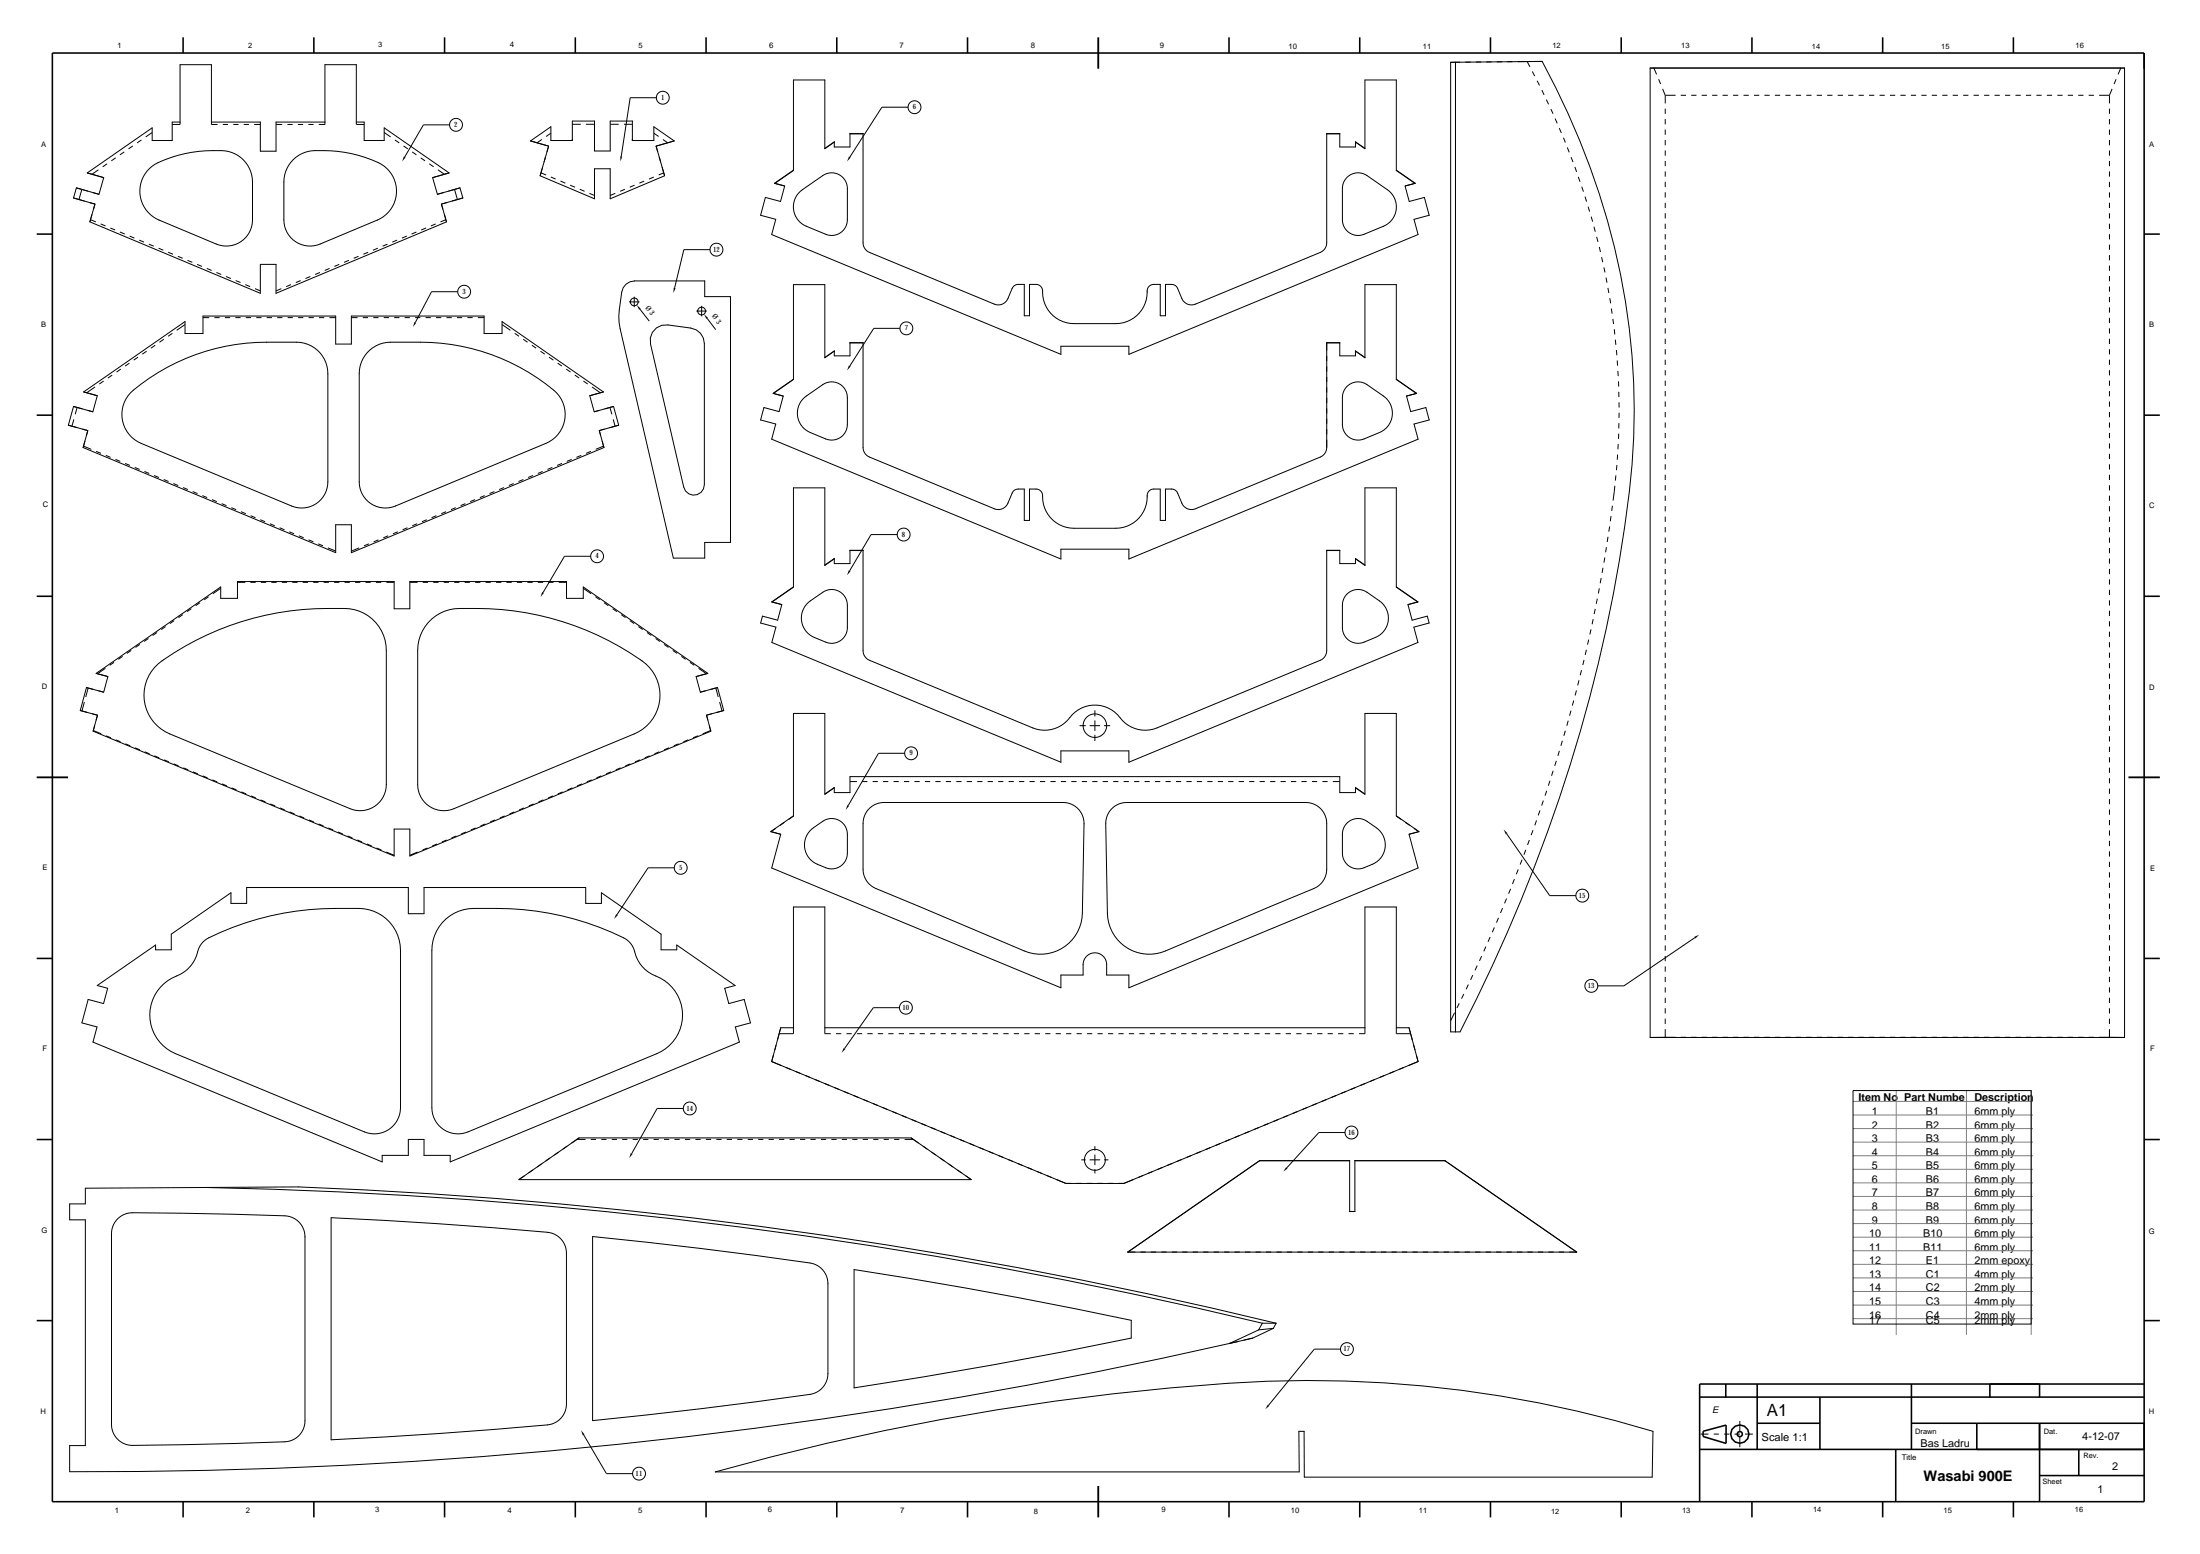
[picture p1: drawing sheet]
<svg xmlns="http://www.w3.org/2000/svg" width="841mm" height="594mm" viewBox="0 0 841 594" stroke-linecap="round" stroke-linejoin="round" font-family="sans-serif">
<g fill="none" stroke="#000" stroke-width=".6">
<path d="M70 14.3v6M120 14.3v6M170 14.3v6M219.9 14.3v6M269.9 14.3v6M319.9 14.3v6M369.9 14.3v6M469.8 14.3v6M519.8 14.3v6M569.8 14.3v6M619.7 14.3v6M669.7 14.3v6"/>
<path d="M719.7 14.3v6M769.7 14.3v6M20 20.3h799.6v553.7h-799.6zM14 89.5h6M819.6 89.5h6M14 158.7h6M819.6 158.7h6M14 227.9h6M819.6 227.9h6M14 366.4h6M819.6 366.4h6M14 435.6h6"/>
<path d="M819.6 435.6h6M14 504.8h6M819.6 504.8h6M649.7 534h169.9M659.7 529v5M671.7 529v25M695.7 534v20M730.7 529v25M760.7 529v5M779.7 529v5M819.6 529h-169.9v45M649.7 554h169.9"/>
<path d="M651.1 547.1l8.7-2.4v7l-8.8-2.6zM671.7 544h24M724.7 554v20M730.7 544h88.9M755.7 544v10M779.7 544v30M794.7 554v10M70 574v6M120 574v6M170 574v6M219.9 574v6M269.9 574v6"/>
<path d="M319.9 574v6M369.9 574v6M469.8 574v6M519.8 574v6M569.8 574v6M619.7 574v6M669.7 574v6M719.7 574v6M769.7 574v6M779.7 564h39.9"/>
<circle cx="665.1" cy="548.2" r="3.5"/>
<circle cx="665.1" cy="548.2" r="1"/>
</g>
<g fill="none" stroke="#000" stroke-width=".38">
<path d="M554.5 23.8l35-.3a280.1 280.1 0 0 1 35.2 133.3 373 373 0 0 1-8 70.4 621.6 621.6 0 0 1-58.6 167.2h-3.6zM556.4 23.8v370.6M585.8 27.3l.9 1.8M587.6 30.9l.9 1.7M589.4 34.4l.9 1.8M589.5 23.5h-5.7l1 2M591.1 38.1l.9 1.8M630.8 26h1.4l1.1 2.4M630.8 26h181.4M630.8 26v370.6M634 30.3l.8 1.8M635.6 34l1 2.4"/>
<path d="M636.6 36.4v3.1M636.6 36.4h3.9M642.5 36.4h2M646.5 36.4h2M650.5 36.4h2M654.5 36.4h2M658.5 36.4h2M662.5 36.4h2M666.5 36.4h2M670.5 36.4h2M674.5 36.4h2M678.5 36.4h2"/>
<path d="M682.5 36.4h2M686.5 36.4h2M690.5 36.4h2M694.5 36.4h2M698.5 36.4h2M702.5 36.4h2M706.5 36.4h2M710.5 36.4h2M714.5 36.4h2M718.5 36.4h2M722.5 36.4h2M726.5 36.4h2"/>
<path d="M730.5 36.4h2M734.5 36.4h2M738.5 36.4h2M742.5 36.4h2M746.5 36.4h2M750.5 36.4h2M754.5 36.4h2M758.5 36.4h2M762.5 36.4h2M766.5 36.4h2M770.5 36.4h2M774.5 36.4h2"/>
<path d="M778.5 36.4h2M782.5 36.4h2M786.5 36.4h2M790.5 36.4h2M794.5 36.4h2M798.5 36.4h2M802.5 36.4h3.9M806.4 36.4v3.1M807.4 34l-1 2.4M808.9 30.3l-.7 1.8M812.2 26h-1.5l-1 2.4M812.2 26v370.6"/>
<path d="M47.5 58.1l-1.7 1.1M50.8 55.8l-1.7 1.1M54.1 53.5l-1.7 1.1M58.2 50.6l-2.5 1.8M68.8 46.7v.9h-3M68.8 46.7h-3v7h-7.6v-4.8l-24.8 17.2M68.8 46.7v-22h12v22M80.8 46.7v.9h2.4M80.8 46.7h18.7v11.1h6v-11.1h18.7M85.2 47.6h2M89.2 47.6h2M93.2 47.6h2"/>
<path d="M97.2 47.6h2.3M105.5 47.6h2.4M109.9 47.6h2M113.9 47.6h2M117.9 47.6h2M124.2 46.7v.9h-2.3M124.2 46.7v-22h12v22M136.2 46.7v.9h3M136.2 46.7h3v7h7.7v-4.8l24.8 17.2M146.9 50.6l2.4 1.8M151 53.5l1.6 1.1M154.3 55.8l1.6 1.1"/>
<path d="M157.5 58.1l1.7 1.1M202.8 53.9l6.9 2-3.2 11.3M207.1 53.3l-1.8 1.3-2.5-.7M210.6 50.9l-1.8 1.3M218.8 53.2v.5M218.8 53.7h-8.2v-5.2l-7.8 5.4M218.8 47.5h3.2M218.8 53.7v-7.4h8.5v11.4h6v-11.4h8.4v7.4M224 47.5h3.3M233.3 47.5h3.2M238.5 47.5h3.2M241.7 53.2v.5z"/>
<path d="M241.7 53.7h8.2v-5.2l7.8 5.4M249.9 50.9l1.9 1.3M253.4 53.3l1.8 1.3 2.5-.7M257.7 53.9l-6.9 2 3.3 11.3M315.3 56.7l3.6-2.5v2h6v-5.1h5v41.7a4 4 0 0 0 2.5 3.7l47.7 19.7a4 4 0 0 0 5.2-2.1l1.6-3.9 .7-.9 1.3-.6h2.7v12h2v-12h2.8l1.3 .6a2.68 2.68 0 0 1 .9 2.4 12 12 0 0 0 11.9 12h16a12.2 12.2 0 0 0 12.1-13.1l.6-1 .9-.7 3.4-.2v12h2v-12h2.7l1.3 .6 .7 .9 1.6 3.9a4 4 0 0 0 5.2 2.1l47.7-19.7a4 4 0 0 0 2.5-3.7v-41.7h5v5.1h6v-2l3.6 2.6v-26.2h12v34.6l7.1 4.9M318.9 54.3l-3.6 2.5v-26.2h-12v34.6l-7.2 4.9M324.9 51.2h5M507.2 51.2h5M592.8 41.7l.9 1.8M594.5 45.3l.8 1.8M596.1 49l.8 1.8M597.7 52.6l.7 1.9"/>
<path d="M599.1 56.4l.8 1.8M636.6 41.5v2M636.6 45.5v2M636.6 49.5v2M636.6 53.5v2M636.6 57.5v2M806.4 41.5v2M806.4 45.5v2M806.4 49.5v2M806.4 53.5v2M806.4 57.5v2M28.1 75.7l8.2 2.3-1.9 6.8"/>
<path d="M29.2 71.8l2.1 .6-1.1 3.9-2.1-.6M29.2 71.8l-1.1 3.9M33.4 66.1l6.3 1.8-1.9 6.4-8.6-2.5M37.6 64.9l-2.4 1.7-1.8-.5M40.9 62.6l-1.6 1.2M44.2 60.3l-1.6 1.2M57.2 64.4a24.5 24.5 0 0 1 10.8-5 51.2 51.2 0 0 1 19.2-1.5 12 12 0 0 1 9.3 11.7v14.5a10 10 0 0 1-13.8 9.2l-21.9-9.2a12 12 0 0 1-3.6-19.7zM112 61.1a13.5 13.5 0 0 1 11.7-3.5 46.1 46.1 0 0 1 23.2 5.9 12 12 0 0 1-2.7 20.6l-21.8 9.2a10 10 0 0 1-13.9-9.2v-14.5a12 12 0 0 1 3.5-8.5zM160.8 60.3l1.7 1.2M164.1 62.6l1.7 1.2M167.4 64.9l2.5 1.7 1.8-.5M171.7 66.1l-6.3 1.8 1.8 6.4 8.6-2.5"/>
<path d="M175.8 71.8l-2 .6 1.1 3.9 2-.6M175.8 71.8l1.1 3.9M176.9 75.7l-8.2 2.3 2 6.8M206.5 67.2l20.8 8.8v-11.5h6v11.5l20.8-8.8M206.8 66.1l-.3 1.1M206.8 66.1l1.9 .8M207.4 63.8l-.6 2.3M210.6 67.7l1.8 .7M214.3 69.2l1.8 .8M218 70.8l1.8 .8M221.6 72.3l1.9 .8M225.3 73.9l2 .8"/>
<path d="M235.2 73.9l-1.9 .8M238.9 72.3l-1.8 .8M242.6 70.8l-1.9 .8M246.3 69.2l-1.9 .8M249.9 67.7l-1.8 .7M251.8 66.9l1.9-.8 .4 1.1M303.3 65.1l-7.2 5M305.3 73.8l9.2-6.7a6 6 0 0 1 9.4 4.9v12a6 6 0 0 1-8.3 5.5l-7.4-3a8 8 0 0 1-2.9-12.7zM514.7 68.1a6 6 0 0 1 7.9-1l7.8 5.4a8 8 0 0 1-1.5 14l-7.4 3a6 6 0 0 1-8.3-5.5v-12.7l.7-2zM533.8 65.1l7.2 5-3.9 1 1.6 5.9 5.8-1.5 1.8 6.8-5.8 1.5 1.6 5.9-110.6 45.7v-3.1h-25.9v3.1l-110.6-45.7 1.6-5.9-5.8-1.5 1.8-6.8 5.8 1.5 1.6-5.9-3.9-1M600.6 60.1l.7 1.9M602 63.8l.7 1.9"/>
<path d="M603.3 67.6l.7 1.9M604.7 71.4l.6 1.9M605.9 75.2l.6 1.9M607.1 79l.6 1.9M636.6 61.5v2M636.6 65.5v2M636.6 69.5v2M636.6 73.5v2M636.6 77.5v2M806.4 61.5v2M806.4 65.5v2M806.4 69.5v2"/>
<path d="M806.4 73.5v2M806.4 77.5v2M34.4 84.8l.2-.8 2 .8M34.4 84.8l65.1 27.3v-11h6v11l65.2-27.3M38.5 85.6l1.8 .8M42.2 87.1l1.8 .8M45.9 88.7l1.8 .8M49.5 90.2l1.9 .8M53.2 91.8l1.9 .8M56.9 93.3l1.9 .8M60.6 94.9l1.8 .7M64.3 96.4l1.8 .8"/>
<path d="M68 98l1.8 .7M71.7 99.5l1.8 .8M133.4 99.5l-1.9 .8M137.1 98l-1.9 .7M140.7 96.4l-1.8 .8M144.4 94.9l-1.8 .7M148.1 93.3l-1.8 .8M151.8 91.8l-1.8 .8M155.5 90.2l-1.8 .8M159.2 88.7l-1.9 .8M162.9 87.1l-1.9 .8M166.6 85.6l-1.9 .8"/>
<path d="M170.7 84.8l-.3-.8-2 .8M608.3 82.8l.5 1.9M609.3 86.7l.5 1.9M610.4 90.5l.5 2M611.4 94.4l.4 1.9M612.3 98.3l.4 1.9M636.6 81.5v2M636.6 85.5v2M636.6 89.5v2M636.6 93.5v2M636.6 97.5v2M806.4 81.5v2"/>
<path d="M806.4 85.5v2M806.4 89.5v2M806.4 93.5v2M806.4 97.5v2M75.4 101.1l1.8 .7M79 102.6l1.9 .8M82.7 104.2l1.9 .7M86.4 105.7l1.9 .8M90.1 107.2l1.8 .8M93.8 108.8l1.8 .8M97.5 110.3l2 .9M107.6 110.3l-2.1 .9"/>
<path d="M111.2 108.8l-1.8 .8M114.9 107.2l-1.8 .8M118.6 105.7l-1.8 .8M122.3 104.2l-1.8 .7M126 102.6l-1.8 .8M129.7 101.1l-1.9 .7M239.3 108.6l1.6-.9 1.7-.3h26.8v6h9.9v93.9h-9.9v6h-12l-20.3-87.6a30.9 30.9 0 0 1 1.1-15.7zM240.5 115.4h4M242.5 113.4v4M244.6 118.2l3.6 4.6M266.2 118.9h4M268.2 116.9v4"/>
<path d="M613.1 102.2l.5 1.9M613.9 106.1l.4 2M614.7 110l.3 2M615.4 114l.3 1.9M616 117.9l.3 2M636.6 101.5v2M636.6 105.5v2M636.6 109.5v2M636.6 113.5v2M636.6 117.5v2M806.4 101.5v2M806.4 105.5v2"/>
<path d="M806.4 109.5v2M806.4 113.5v2M806.4 117.5v2M49.5 138.8l-1.7 1.1M52.8 136.5l-1.7 1.2M56 134.2l-1.6 1.2M59.3 132l-1.6 1.1M62.6 129.7l-1.6 1.1M65.9 127.4l-1.6 1.1M70.7 124l-3.2 2.3M77.6 121.4h2.4M82 121.4h2"/>
<path d="M86 121.4h2M90 121.4h2M94 121.4h2M98 121.4h2M102 121.4h2M106 121.4h2M110 121.4h2M114 121.4h2M118 121.4h2M122 121.4h2M126 121.4h2.3M134.3 121.4h2.4"/>
<path d="M138.7 121.4h2M140.3 134.8a12 12 0 0 1 9-4 116.1 116.1 0 0 1 27.1 1.6 78.9 78.9 0 0 1 36.4 17.8 12 12 0 0 1-4.1 19.3l-57.5 23.9a10 10 0 0 1-13.9-9.2v-41.4a12 12 0 0 1 3-8zM142.7 121.4h2M146.7 121.4h2M150.7 121.4h2M154.7 121.4h2M158.7 121.4h2M162.7 121.4h2M166.7 121.4h2M170.7 121.4h2M174.7 121.4h2M178.7 121.4h2"/>
<path d="M182.7 121.4h2.4M191.9 124l3.2 2.3M196.8 127.4l1.6 1.1M200 129.7l1.7 1.1M203.3 132l1.7 1.1M206.6 134.2l1.6 1.2M209.9 136.5l1.6 1.2M213.2 138.8l1.6 1.1M250.9 125.3l2.1-1 2.3-.1 8.8 1.2a6 6 0 0 1 5.2 5.9v54a4 4 0 0 1-3.6 3.9 4 4 0 0 1-4.3-3l-12.7-54.7-.1-2.3 .8-2.2zM270.3 121.7l3.3 4.3M315.3 136.6l3.6-2.5v1.9h6v-5h5v40a4 4 0 0 0 2.5 3.7l47.7 19.8a4 4 0 0 0 5.2-2.2l1.6-3.8 .7-1 1.3-.5 2.7-.1v12h2v-12l2.8 .1 1.3 .6a2.69 2.69 0 0 1 .9 2.3 12 12 0 0 0 11.9 12h16a12.2 12.2 0 0 0 12.1-13.1l.6-1 .9-.7 3.4-.2v12h2v-12l2.7 .1 1.3 .5 .7 1 1.6 3.8a4 4 0 0 0 5.2 2.2l47.7-19.8a4 4 0 0 0 2.5-3.7v-40h5v5h6v-1.9l3.6 2.5M318.9 134.2l-3.6 2.5v-27.9h-12v36.3l-7.7 5.3"/>
<path d="M324.9 131.1h5M507.2 131.1h5M518.2 134.2l3.6 2.5v-27.9h12v36.3l7.8 5.3M616.5 121.9l.3 2M617.1 125.8l.2 2M617.5 129.8l.2 2M617.9 133.8l.2 2M618.2 137.8l.1 2M636.6 121.5v2M636.6 125.5v2M636.6 129.5v2M636.6 133.5v2"/>
<path d="M636.6 137.5v2M806.4 121.5v2M806.4 125.5v2M806.4 129.5v2M806.4 133.5v2M806.4 137.5v2M28.1 155.4l1.4 .3-.7 2.7M28.1 155.4l-2 7.1M32 149.8l5.2 1.5-1.7 6.1-7.4-2M32 149.8l38.7-26.9v4.6h6.9v-6.7h50.7v10.7h6v-10.7h50.8v6.7h6.8v-4.6l38.8 26.9M36.3 147.9l-3.2 2.2-1.1-.3M39.6 145.6l-1.6 1.2"/>
<path d="M42.9 143.4l-1.6 1.1M46.2 141.1l-1.7 1.1M49.9 150.2a79.3 79.3 0 0 1 52-19.4h11.4a12 12 0 0 1 12 12v41.4a10 10 0 0 1-13.8 9.2l-57.5-23.9a12 12 0 0 1-4.1-19.3zM216.5 141.1l1.6 1.1M219.7 143.4l1.7 1.1M223 145.6l1.7 1.2M226.3 147.9l3.2 2.2 1.2-.3M230.7 149.8l-5.2 1.5 1.7 6.1 7.3-2M234.5 155.4l-1.3 .3 .7 2.7M234.5 155.4l2 7.1M303.3 145l-7.8 5.4 3.9 1-1.6 5.9-5.8-1.5-1.2 4.7 5.7 1.6-1.5 5.8 110.6 45.8v-3.8h25.9v3.8l110.6-45.8-1.6-5.8 5.8-1.6-1.2-4.7-5.8 1.5-1.6-5.9 3.9-1M306.8 152.6l7.7-5.6a6 6 0 0 1 9.4 5v10.2a6 6 0 0 1-8.3 5.6l-5.9-2.5a8 8 0 0 1-2.9-12.7z"/>
<path d="M514.7 148a6 6 0 0 1 7.9-1l6.2 4.4a8 8 0 0 1-1.5 13.9l-5.8 2.5a6 6 0 0 1-8.3-5.6v-11l.7-2zM533.8 145l7.8 5.4M618.5 141.8l.1 2M618.7 145.8l.1 2M618.8 149.8l.1 2M618.9 153.8v2M618.9 157.8v2M636.6 141.5v2M636.6 145.5v2M636.6 149.5v2M636.6 153.5v2M636.6 157.5v2"/>
<path d="M806.4 141.5v2M806.4 145.5v2M806.4 149.5v2M806.4 153.5v2M806.4 157.5v2M26.1 162.5l7.5 2.1-1.8 6.5M28.2 160.3l-.7 2.6-1.4-.4M31.8 171.1l.1-.6 3 1.3M31.8 171.1l96.5 40.2v-10.7h6v10.7l96.6-40.2M36.8 172.5l1.8 .8M40.4 174.1l1.9 .7M44.1 175.6l1.9 .8"/>
<path d="M47.8 177.1l1.9 .8M51.5 178.7l1.9 .7M211.1 178.7l-1.8 .7M214.8 177.1l-1.8 .8M218.5 175.6l-1.8 .8M222.2 174.1l-1.8 .7M225.9 172.5l-1.9 .8M230.9 171.1l-.2-.6-3 1.3M234.4 160.3l.7 2.6 1.4-.4M236.5 162.5l-7.4 2.1 1.8 6.5M618.1 177.7l-.2 2M618.4 173.7l-.2 2"/>
<path d="M618.6 169.8l-.1 1.9M618.8 165.8l-.1 2M618.9 161.8l-.1 2M636.6 161.5v2M636.6 165.5v2M636.6 169.5v2M636.6 173.5v2M636.6 177.5v2M806.4 161.5v2M806.4 165.5v2M806.4 169.5v2M806.4 173.5v2"/>
<path d="M806.4 177.5v2M55.2 180.2l1.9 .8M58.9 181.8l1.8 .7M62.6 183.3l1.8 .8M66.3 184.8l1.8 .8M70 186.4l1.8 .7M73.7 187.9l1.8 .8M77.4 189.4l1.8 .8M81 191l1.9 .7M84.7 192.5l1.9 .8M88.4 194l1.9 .8M92.1 195.6l1.9 .8"/>
<path d="M95.8 197.1l1.9 .8M99.5 198.7l1.8 .7M163.1 198.7l-1.8 .7M166.8 197.1l-1.8 .8M170.5 195.6l-1.8 .8M174.2 194l-1.8 .8M177.9 192.5l-1.8 .8M181.6 191l-1.8 .7M185.3 189.4l-1.9 .8M189 187.9l-1.9 .8M192.7 186.4l-1.9 .7M196.4 184.8l-1.9 .8"/>
<path d="M200.1 183.3l-1.9 .8M203.7 181.8l-1.8 .7M207.4 180.2l-1.8 .8M615.9 197.3l-.3 2M616.4 193.3l-.3 2M617.3 185.7l-.7 5.6M617.7 181.7l-.2 2M636.6 181.5v2M636.6 185.5v2M636.6 189.5v2M636.6 193.5v2M636.6 197.5v2"/>
<path d="M806.4 181.5v2M806.4 185.5v2M806.4 189.5v2M806.4 193.5v2M806.4 197.5v2M103.2 200.2l1.8 .8M106.9 201.7l1.8 .8M110.6 203.3l1.8 .7M114.3 204.8l1.8 .8M118 206.3l1.8 .8M121.7 207.9l1.8 .7M125.3 209.4l3 1.3"/>
<path d="M137.3 209.4l-3 1.3M141 207.9l-1.8 .7M144.7 206.3l-1.9 .8M148.4 204.8l-1.9 .8M152.1 203.3l-1.9 .7M155.8 201.7l-1.9 .8M159.5 200.2l-1.9 .8M315.3 216l3.6-2.5v1.9h6v-5.1h5v38.4a4 4 0 0 0 2.5 3.7l62.3 25.8a12.4 12.4 0 0 0 15.2-5 12.2 12.2 0 0 1 19.2 2.2 12 12 0 0 0 13.2 2.8l62.4-25.8a4 4 0 0 0 2.5-3.7v-38.4h5v5.1h6v-1.9l3.6 2.5M318.9 213.6l-3.6 2.5v-29.6h-12v37.9M324.9 210.4h5M507.2 210.4h5M518.2 213.6l3.6 2.5v-29.6h12v37.9l8.1 5.7"/>
<path d="M612.8 217l-.4 2M613.5 213.1l-.4 2M614.1 209.1l-.3 2M614.7 205.2l-.3 2M615.3 201.2l-.3 2M636.6 201.5v2M636.6 205.5v2M636.6 209.5v2M636.6 213.5v2M636.6 217.5v2M806.4 201.5v2M806.4 205.5v2"/>
<path d="M806.4 209.5v2M806.4 213.5v2M806.4 217.5v2M63.3 239.5l-1.6 1.1M66.6 237.2l-1.7 1.2M69.9 234.9l-1.7 1.2M73.1 232.7l-1.6 1.1M76.4 230.4l-1.6 1.1M79.7 228.1l-1.6 1.1M84.4 224.9l-3 2.1M90.8 222.6h2.9M95.7 222.6h2"/>
<path d="M99.7 222.6h2M103.7 222.6h2M107.7 222.6h2M111.7 222.6h2M115.7 222.6h2M119.7 222.6h2M123.7 222.6h2M127.7 222.6h2M131.7 222.6h2M135.7 222.6h2M139.7 222.6h2M143.7 222.6h2"/>
<path d="M147.7 222.6h3M156.7 222.6h2.9M161.6 222.6h2M165.1 236.6a16 16 0 0 1 10.6-4 110.8 110.8 0 0 1 71.2 21.2 16 16 0 0 1-4.5 26.7l-68.9 28.6a10 10 0 0 1-13.8-9.2v-51.3a16 16 0 0 1 5.4-12zM165.6 222.6h2M169.6 222.6h2M173.6 222.6h2M177.6 222.6h2M181.6 222.6h2M185.6 222.6h2M189.6 222.6h2M193.6 222.6h2"/>
<path d="M197.6 222.6h2M201.6 222.6h2M205.6 222.6h2M209.6 222.6h2M213.6 222.6h3M223 224.9l3 2.1M227.6 228.1l1.7 1.1M230.9 230.4l1.7 1.1M234.2 232.7l1.6 1.1M237.5 234.9l1.6 1.2M240.8 237.2l1.6 1.2M244 239.5l1.7 1.1"/>
<path d="M303.3 224.3l-8.3 5.8 3.9 1-1.6 6-5.8-1.6-.7 2.6 5.8 1.6-1.6 5.9 110.6 45.7v-4.3h25.9v4.3l110.5-45.7-1.5-5.9 5.8-1.6-.7-2.6-5.8 1.6-1.6-6 3.9-1-8.3-5.8M308.4 230.9l6.1-4.5a6 6 0 0 1 9.4 4.9v8.6a6 6 0 0 1-8.3 5.5l-4.3-1.8a8 8 0 0 1-2.9-12.7zM514.7 227.3a6 6 0 0 1 7.9-.9l4.7 3.3a8 8 0 0 1-1.5 13.9l-4.3 1.8a6 6 0 0 1-8.3-5.5v-9.3l.7-2.1zM609 236.7l-.4 1.9M609.8 232.7l-.4 2M610.6 228.8l-.4 2M611.4 224.9l-.4 2M612.1 221l-.4 1.9M636.6 221.5v2M636.6 225.5v2M636.6 229.5v2M636.6 233.5v2"/>
<path d="M636.6 237.5v1.9M806.4 221.5v2M806.4 225.5v2M806.4 229.5v2M806.4 233.5v2M806.4 237.5v1.9M36.8 257.4l4.4 1.2-1.6 6-6.5-1.8M36.8 257.4l47.6-33v4.3h6.4v-6.4h59.9v10.4h6v-10.4h59.9v6.4h6.4v-4.3l47.6 33M40.3 255.5l-3 2-.5-.1M43.6 253.2l-1.7 1.1M46.9 250.9l-1.7 1.1M50.2 248.6l-1.7 1.2"/>
<path d="M53.4 246.3l-1.6 1.2M56.7 244.1l-1.6 1.1M59.1 255.1a44.2 44.2 0 0 1 11.5-8 110.2 110.2 0 0 1 64.9-14.1 16 16 0 0 1 12.2 15.6v51.3a10 10 0 0 1-13.8 9.2l-69-28.6a16 16 0 0 1-5.8-25.4zM60 241.8l-1.6 1.1M247.3 241.8l1.7 1.1M250.6 244.1l1.7 1.1M253.9 246.3l1.6 1.2M257.2 248.6l1.6 1.2M260.5 250.9l1.6 1.1M263.8 253.2l1.6 1.1M267 255.5l3.1 2 .5-.1M270.6 257.4l-4.5 1.2 1.6 6 6.6-1.8"/>
<path d="M604.6 256.2l-.5 1.9M605.5 252.3l-.4 1.9M606.4 248.4l-.4 1.9M607.3 244.5l-.4 1.9M608.2 240.6l-.4 1.9M636.6 241.4v2M636.6 245.4v2M636.6 249.4v2M636.6 253.4v2M636.6 257.4v2M806.4 241.4v2M806.4 245.4v2"/>
<path d="M806.4 249.4v2M806.4 253.4v2M806.4 257.4v2M30.7 271.6l6.6 1.8-1.7 6.1M32.3 268.3l-1 3.5-.6-.2M33.1 262.8l.6 .2-.9 3.4M33.1 262.8l-2.4 8.8M35.6 279.5l.1-.3 3 1.3M35.6 279.5l115.1 47.7v-10.3h6v10.3l115-47.7M271.7 279.5v-.3l-3.1 1.3M274.3 262.8l-.7 .2 1 3.4M274.3 262.8l2.4 8.8"/>
<path d="M275.1 268.3l.9 3.5 .7-.2M276.7 271.6l-6.6 1.8 1.6 6.1M412.7 277.4h2.3M416.5 277.4h4M418.5 271.5v2.4M418.5 275.4v4M422 277.4h2.4M598.4 279.3l-.6 1.9M599.5 275.5l-.5 1.9M600.5 271.6l-.5 2M601.6 267.8l-.5 1.9M602.6 263.9l-.5 1.9"/>
<path d="M603.6 260l-.5 2M636.6 261.4v2M636.6 265.4v2M636.6 269.4v2M636.6 273.4v2M636.6 277.4v2M806.4 261.4v2M806.4 265.4v2M806.4 269.4v2M806.4 273.4v2M806.4 277.4v2M40.5 281.3l1.9 .7"/>
<path d="M44.2 282.8l1.9 .7M47.9 284.3l1.9 .8M51.6 285.8l1.9 .8M55.3 287.4l1.9 .7M59 288.9l1.9 .8M62.7 290.4l1.9 .8M66.4 292l1.8 .7M70.1 293.5l1.8 .8M73.8 295l1.8 .8M77.5 296.6l1.8 .7M81.2 298.1l1.8 .8M84.9 299.6l1.8 .8"/>
<path d="M222.5 299.6l-1.9 .8M226.2 298.1l-1.9 .8M229.9 296.6l-1.9 .7M233.6 295l-1.9 .8M237.3 293.5l-1.9 .8M240.9 292l-1.8 .7M244.6 290.4l-1.8 .8M248.3 288.9l-1.8 .8M252 287.4l-1.8 .7M255.7 285.8l-1.8 .8M259.4 284.3l-1.8 .8M263.1 282.8l-1.8 .7"/>
<path d="M266.8 281.3l-1.8 .7M324.9 298.7h2.7M329.6 298.7h2M333.6 298.7h2M337.6 298.7h2M341.6 298.7h2M345.6 298.7h2M349.6 298.7h2M353.6 298.7h2M357.6 298.7h2M361.6 298.7h2M365.6 298.7h2"/>
<path d="M369.6 298.7h2M373.6 298.7h2M377.6 298.7h2M381.6 298.7h2M385.6 298.7h2M389.6 298.7h2M393.6 298.7h2M397.6 298.7h2M401.6 298.7h2M405.5 298.7h2M409.5 298.7h2M413.5 298.7h2"/>
<path d="M417.5 298.7h2M418.5 280.9v2.3M421.5 298.7h2M425.5 298.7h2M429.5 298.7h2M433.5 298.7h2M437.5 298.7h2M441.5 298.7h2M445.5 298.7h2M449.5 298.7h2M453.5 298.7h2M457.5 298.7h2"/>
<path d="M461.5 298.7h2M465.5 298.7h2M469.5 298.7h2M473.5 298.7h2M477.5 298.7h2M481.5 298.7h2M485.5 298.7h2M489.5 298.7h2M493.5 298.7h2M497.5 298.7h2M501.5 298.7h2M505.5 298.7h2"/>
<path d="M509.5 298.7h2.7M592.5 298.4l-.6 1.9M593.7 294.6l-.6 1.9M594.9 290.8l-.6 1.9M596.1 287l-.6 1.9M597.2 283.2l-.5 1.9M636.6 281.4v2M636.6 285.4v2M636.6 289.4v2M636.6 293.4v2M636.6 297.4v2M806.4 281.4v2"/>
<path d="M806.4 285.4v2M806.4 289.4v2M806.4 293.4v2M806.4 297.4v2M88.6 301.2l1.8 .7M92.3 302.7l1.8 .8M95.9 304.2l1.9 .8M99.6 305.8l1.9 .7M103.3 307.3l1.9 .8M107 308.8l1.9 .8M110.7 310.4l1.9 .7M114.4 311.9l1.9 .8"/>
<path d="M118.1 313.4l1.9 .8M121.8 314.9l1.8 .8M125.5 316.5l1.8 .7M129.2 318l1.8 .8M132.9 319.5l1.8 .8M174.5 319.5l-1.9 .8M178.2 318l-1.9 .8M181.8 316.5l-1.8 .7M185.5 314.9l-1.8 .8M189.2 313.4l-1.8 .8M192.9 311.9l-1.8 .8M196.6 310.4l-1.8 .7"/>
<path d="M200.3 308.8l-1.8 .8M204 307.3l-1.8 .8M207.7 305.8l-1.8 .7M211.4 304.2l-1.8 .8M215.1 302.7l-1.9 .8M218.8 301.2l-1.9 .7M294.6 317.9h.1M303.3 311.9l-8.7 6M310.2 317l4.3-3.1a6 6 0 0 1 9.4 5v7.2a6 6 0 0 1-8.3 5.6 12.8 12.8 0 0 1-6.2-3.6 8 8 0 0 1 .8-11.1zM315.3 303.5l3.6-2.5v2h6v-6.1h187.3v6.1h6v-2l3.6 2.5M318.9 301.1l-3.6 2.5v-30.9h-12v39.3M332.6 308.8l2.5-1.5 2.8-.6h68.5a8 8 0 0 1 8 8.2l-.6 34.2a16 16 0 0 1-22.3 14.4l-56.6-23.9a8 8 0 0 1-5-7.3l.1-18.5 .8-2.8z"/>
<path d="M425.3 308.8l2.5-1.5 2.9-.6h68.5a8 8 0 0 1 8 8v17.6a8 8 0 0 1-5 7.3l-56.6 23.9a16 16 0 0 1-22.3-14.4l-.6-35.2 .9-2.8zM514.7 314.9a6 6 0 0 1 7.9-1 15.8 15.8 0 0 1 5.5 4.5 8 8 0 0 1-3.5 12 12.1 12.1 0 0 1-5.3 1.7 6 6 0 0 1-6.1-6v-8l.7-2zM518.2 301.1l3.6 2.5v-30.9h12v39.3l1.8 1.2M533.8 311.9l8.7 6-3.9 1 3.5 12.9-110.6 45.8v-4.9h-8.5v-4a4.5 4.5 0 0 0-4.5-4.5 4.5 4.5 0 0 0-4.5 4.5v4h-8.4v4.9l-110.6-45.8 3.4-12.9-3.8-1M537.2 314.4l1.7 1.1M540.5 316.6l1.8 1.3M586 317.3l-.7 1.9M587.4 313.6l-.7 1.9M588.7 309.8l-.7 1.9M590 306l-.7 1.9M591.3 302.2l-.7 1.9M636.6 301.4v2"/>
<path d="M636.6 305.4v2M636.6 309.4v2M636.6 313.4v2M636.6 317.4v2M806.4 301.4v2M806.4 305.4v2M806.4 309.4v2M806.4 313.4v2M806.4 317.4v2M136.6 321.1l1.8 .7M140.3 322.6l1.8 .8M144 324.1l1.8 .8"/>
<path d="M147.7 325.7l3 1.2M159.7 325.7l-3 1.2M163.4 324.1l-1.9 .8M167.1 322.6l-1.9 .8M170.8 321.1l-1.9 .7M577.5 339.8l-.8 1.8M578.9 336l-.7 1.9M580.4 332.3l-.7 1.9M581.8 328.6l-.7 1.9M583.3 324.8l-.7 1.9M584.6 321.1l-.7 1.9M636.6 321.4v2"/>
<path d="M636.6 325.4v2M636.6 329.4v2M636.6 333.4v2M636.6 337.4v2M806.4 321.4v2M806.4 325.4v2M806.4 329.4v2M806.4 333.4v2M806.4 337.4v2M170.5 351.3a16 16 0 0 1 10.6-4.1 117.9 117.9 0 0 1 48.1 7.3l9.2 4a8.8 8.8 0 0 1 4.7 6.9 14.1 14.1 0 0 0 9.3 8.4 16 16 0 0 1 8.5 14.9 16 16 0 0 1-9.8 14.1l-72.2 29.8a10 10 0 0 1-13.8-9.2v-60.2a16 16 0 0 1 5.4-11.9zM569.6 358.2l-.8 1.8M571.3 354.5l-.8 1.8"/>
<path d="M572.8 350.8l-.7 1.9M574.4 347.1l-.8 1.9M575.9 343.4l-.7 1.9M636.6 341.4v2M636.6 345.4v2M636.6 349.4v2M636.6 353.4v2M636.6 357.4v2M806.4 341.4v2M806.4 345.4v2M806.4 349.4v2M806.4 353.4v2"/>
<path d="M806.4 357.4v2M37.2 376.7l22.3-15.5v1.9h6v-6l22.8-15.9v4.1h6v-6.1h61.8v10.1h6v-10.1h61.8v6.1h6v-4.1l22.8 15.9v6h6v-1.9l22.3 15.5-4 1.1 1.6 5.8 5.9-1.6 2.4 9-5.8 1.5 1.5 5.8-110.5 45.8v-2.5h-10v-6.1h-6v6.1h-10v2.5l-110.6-45.8 1.6-5.8-5.8-1.5 2.4-9 5.9 1.6 1.6-5.8zM77.7 360l.6-.6a110.1 110.1 0 0 1 62.6-11.7 16 16 0 0 1 12.2 15.5v60.2a10 10 0 0 1-13.8 9.2l-72.2-29.8a16.1 16.1 0 0 1-9.8-15.9 16.1 16.1 0 0 1 11.7-14.5 13.4 13.4 0 0 0 6.8-9.4l.8-1.6zM559.6 379.9l-.9 1.8M561.3 376.3l-.8 1.8M563 372.7l-.8 1.8M564.7 369.1l-.8 1.8M566.4 365.5l-.8 1.8M568 361.8l-.8 1.8M636.6 361.4v2M636.6 365.4v2M636.6 369.4v2"/>
<path d="M636.6 373.4v2M636.6 377.4v2M806.4 361.4v2M806.4 365.4v2M806.4 369.4v2M806.4 373.4v2M806.4 377.4v2M298.5 392.8l-.7 2.3h5.5v-2.3M298.5 392.8l-3.5 13M298.5 392.8h4.8M303.3 392.8v-46.1h12v46.1M315.3 392.8v2.3h2.3"/>
<path d="M315.3 392.8h206.5M319.6 395.1h2M323.6 395.1h2M327.6 395.1h2M331.6 395.1h2M335.6 395.1h2M339.6 395.1h2M343.6 395.1h2M347.6 395.1h2M351.6 395.1h2M355.6 395.1h2M359.6 395.1h2"/>
<path d="M363.6 395.1h2M367.6 395.1h2M371.6 395.1h2M375.6 395.1h2M379.6 395.1h2M383.6 395.1h2M387.6 395.1h2M391.6 395.1h2M395.6 395.1h2M399.6 395.1h2M403.6 395.1h1.9M407.5 395.1h2"/>
<path d="M411.5 395.1h2M415.5 395.1h2M419.5 395.1h2M423.5 395.1h2M427.5 395.1h2M431.5 395.1h2M435.5 395.1h2M439.5 395.1h2M443.5 395.1h2M447.5 395.1h2M451.5 395.1h2M455.5 395.1h2"/>
<path d="M459.5 395.1h2M463.5 395.1h2M467.5 395.1h2M471.5 395.1h2M475.5 395.1h2M479.5 395.1h2M483.5 395.1h2M487.5 395.1h2M491.5 395.1h2M495.5 395.1h2M499.5 395.1h2M503.5 395.1h2"/>
<path d="M507.5 395.1h2M511.5 395.1h2M515.5 395.1h2M521.8 392.8v2.3h-2.3M521.8 392.8v-46.1h12v46.1M533.8 392.8v2.3h5.4l-.6-2.3M533.8 392.8h4.8M538.6 392.8l3.5 13M556 387.1l-1.5 3.1M557.8 383.5l-.9 1.8M630.8 396.6h181.4M636.6 396.5l-5.8 .1"/>
<path d="M636.6 381.4v2M636.6 385.4v2M636.6 389.4v2M636.6 393.4v3.1M636.6 396.5h3.9M642.5 396.5h2M646.5 396.5h2M650.5 396.5h2M654.5 396.5h2M658.5 396.5h2M662.5 396.5h2M666.5 396.5h2"/>
<path d="M670.5 396.5h2M674.5 396.5h2M678.5 396.5h2M682.5 396.5h2M686.5 396.5h2M690.5 396.5h2M694.5 396.5h2M698.5 396.5h2M702.5 396.5h2M706.5 396.5h2M710.5 396.5h2M714.5 396.5h2"/>
<path d="M718.5 396.5h2M722.5 396.5h2M726.5 396.5h2M730.5 396.5h2M734.5 396.5h2M738.5 396.5h2M742.5 396.5h2M746.5 396.5h2M750.5 396.5h2M754.5 396.5h2M758.5 396.5h2M762.5 396.5h2"/>
<path d="M766.5 396.5h2M770.5 396.5h2M774.5 396.5h2M778.5 396.5h2M782.5 396.5h2M786.5 396.5h2M790.5 396.5h2M794.5 396.5h2M798.5 396.5h2M802.5 396.5h3.9M806.4 396.5l5.8 .1M806.4 381.4v2"/>
<path d="M806.4 385.4v2M806.4 389.4v2M806.4 393.4v3.1M295 405.8l112.5 46.6 22.2-.1M295.6 403.3l-.6 2.5M536.7 408l-1.9 .8M542.1 405.8l-112.5 46.6 3.6-1.5M542.1 405.8l-3.6 1.4M221.4 435l-.9 .5h3.3M221.4 435l-23 15.9M221.4 435h126.9M225.8 435.5h2"/>
<path d="M229.8 435.5h2M233.8 435.5h2M237.8 435.5h2M241.8 435.5h2M245.8 435.5h2M249.8 435.5h2M253.8 435.5h2M257.8 435.5h2M261.8 435.5h2M265.8 435.5h2M269.8 435.5h2M273.8 435.5h2"/>
<path d="M277.8 435.5h2M281.8 435.5h2M285.8 435.5h2M289.8 435.5h2M293.8 435.5h2M297.8 435.5h2M301.8 435.5h2M305.8 435.5h2M309.8 435.5h2M313.8 435.5h2M317.8 435.5h2M321.8 435.5h2"/>
<path d="M325.8 435.5h2M329.8 435.5h2M333.8 435.5h2M337.8 435.5h2M341.8 435.5h2M348.3 435l.8 .5h-3.3M348.3 435l23 15.9M418.5 438.1v1.7M78.7 453.9l-46.1 .3v6h-6v6.1h6v86.3h-6v10a1968.1 1968.1 0 0 0 443.4-49.1M78.7 453.9l8.8-.1a782.6 782.6 0 0 1 76.9 2.5 1886.2 1886.2 0 0 1 323.4 49.5M78.7 453.9a1884.9 1884.9 0 0 1 403.8 51.9M198.4 450.9h172.9"/>
<path d="M200.4 449.5l-2 1.4M203.7 447.2l-1.6 1.1M207 444.9l-1.7 1.2M362.7 444.9l1.6 1.2M366 447.2l1.6 1.1M369.2 449.5l2.1 1.4M413.3 443.3h1.7M416.5 443.3h4M418.5 441.3v4M418.5 446.8v1.7M422 443.3h1.7M481.5 443.6l34.4 .1"/>
<path d="M481.5 443.6h34.4v19.5h2v-19.5h34.5M481.5 443.6l-50.4 35M552.4 443.6l-34.5 .1M552.4 443.6l50.3 35M44.6 466.2l2.3-1.7 1.8-.7 2-.2 38.8 .5 19.4 .6a8 8 0 0 1 7.7 8v70.4a8 8 0 0 1-7.7 8l-38.8 1.1-19.4 .3a8 8 0 0 1-8.1-8v-72.9l.5-2.9zM126.6 465.5a1762.3 1762.3 0 0 1 83.6 5.7 8 8 0 0 1 6.3 7.8v57.7a8 8 0 0 1-7.2 8 1958.3 1958.3 0 0 1-82.7 5.6zM226.5 472.7a1772.8 1772.8 0 0 1 84.1 10.3 8 8 0 0 1 5.9 7.7v34.4a8 8 0 0 1-6.9 7.9 1958.9 1958.9 0 0 1-83.1 10zM431.1 478.6h171.6M431.1 478.6h.1M515.9 463.1h2M602.7 478.6h.1M326.5 485.3a1874.9 1874.9 0 0 1 105.9 19.4v6.8a1957.3 1957.3 0 0 1-105.9 19z"/>
<path d="M473.5 512.7l-3.5 .8M478.9 511.5l-8.9 2M478.9 511.5l-3.5 .8M481.2 508.3l-11.2 5.2M482.5 505.8h5.3M482.5 505.8l-1.3 2.5M486.8 507.7l-5.6 .6M486.8 507.7l-7.9 3.8M487.8 505.8l-1 1.9M650.1 548.2h3M655.1 548.2h2M659.1 548.2h2"/>
<path d="M663.1 548.2h2M665.1 543.2v4M665.1 549.2v4M667.1 548.2h3M273.4 562.6a960.8 960.8 0 0 1 211-34.6 453.6 453.6 0 0 1 147.5 19.1l-.3 17.5h-133l-.1-17.5h-2l.2 15.5z"/>
<circle cx="242.5" cy="115.4" r="1.5"/>
<circle cx="268.2" cy="118.9" r="1.5"/>
<circle cx="418.5" cy="277.4" r="4.5"/>
<circle cx="418.5" cy="443.3" r="4"/>
</g>
<path d="M419.8 14.3v12M14 297.1h12M813.7 297.1h11.9M419.8 568v12" fill="none" stroke="#000" stroke-width=".7" stroke-linecap="butt"/>
<path d="M243.4 116.6l1.5 1.3-.6 .5zM269.1 120.1l1.5 1.4-.6 .4z" fill="#000"/>
<path d="M708.4 416.9h69.1v5.1h-69.1z" fill="#fff"/>
<path d="M708.4 421h69.1" fill="none" stroke="#808080" stroke-width=".38"/>
<path d="M708.4 422h69.1v5.2h-69.1z" fill="#fff"/>
<path d="M708.4 426.2h69.1" fill="none" stroke="#808080" stroke-width=".38"/>
<path d="M708.4 427.2h69.1v5.2h-69.1z" fill="#fff"/>
<path d="M708.4 431.4h69.1" fill="none" stroke="#808080" stroke-width=".38"/>
<path d="M708.4 432.4h69.1v5.2h-69.1z" fill="#fff"/>
<path d="M708.4 436.6h69.1" fill="none" stroke="#808080" stroke-width=".38"/>
<path d="M708.4 437.6h69.1v5.2h-69.1z" fill="#fff"/>
<path d="M708.4 441.8h69.1" fill="none" stroke="#808080" stroke-width=".38"/>
<path d="M708.4 442.8h69.1v5.2h-69.1z" fill="#fff"/>
<path d="M708.4 447h69.1" fill="none" stroke="#808080" stroke-width=".38"/>
<path d="M708.4 448h69.1v5.2h-69.1z" fill="#fff"/>
<path d="M708.4 452.1h69.1" fill="none" stroke="#808080" stroke-width=".38"/>
<path d="M708.4 453.2h69.1v5.2h-69.1z" fill="#fff"/>
<path d="M708.4 457.3h69.1" fill="none" stroke="#808080" stroke-width=".38"/>
<path d="M708.4 458.4h69.1v5.2h-69.1z" fill="#fff"/>
<path d="M708.4 462.5h69.1" fill="none" stroke="#808080" stroke-width=".38"/>
<path d="M708.4 463.6h69.1v5.2h-69.1z" fill="#fff"/>
<path d="M708.4 467.7h69.1" fill="none" stroke="#808080" stroke-width=".38"/>
<path d="M708.4 468.8h69.1v5.1h-69.1z" fill="#fff"/>
<path d="M708.4 472.9h69.1" fill="none" stroke="#808080" stroke-width=".38"/>
<path d="M708.4 473.9h69.1v5.2h-69.1z" fill="#fff"/>
<path d="M708.4 478.1h69.1" fill="none" stroke="#808080" stroke-width=".38"/>
<path d="M708.4 479.1h69.1v5.2h-69.1z" fill="#fff"/>
<path d="M708.4 483.3h69.1" fill="none" stroke="#808080" stroke-width=".38"/>
<path d="M708.4 484.3h69.1v5.2h-69.1z" fill="#fff"/>
<path d="M708.4 488.5h69.1" fill="none" stroke="#808080" stroke-width=".38"/>
<path d="M708.4 489.5h69.1v5.2h-69.1z" fill="#fff"/>
<path d="M708.4 493.7h69.1" fill="none" stroke="#808080" stroke-width=".38"/>
<path d="M708.4 494.7h69.1v5.2h-69.1z" fill="#fff"/>
<path d="M708.4 498.8h69.1" fill="none" stroke="#808080" stroke-width=".38"/>
<path d="M708.4 499.9h69.1v5.2h-69.1z" fill="#fff"/>
<path d="M708.4 504h69.1" fill="none" stroke="#808080" stroke-width=".38"/>
<path d="M708.4 505.1h69.1v5.2h-69.1z" fill="#fff"/>
<path d="M708.4 509.2h69.1" fill="none" stroke="#808080" stroke-width=".38"/>
<g fill="#fff">
<path d="M777.5 416.9v95.4z"/>
<path d="M708.4 507.2h69.1v3.1h-69.1z"/>
</g>
<path d="M724.9 416.9v93.4M751.7 416.9v93.4M776.5 416.9v93.4" fill="none" stroke="#808080" stroke-width=".38"/>
<g fill="none" stroke="#000" stroke-width=".38">
<path d="M250.9 37.4h-10l-3.4 22.3M171.9 47.7h-10l-7.2 12.3M347.1 41h-10l-12.2 19M271.4 95.4h-10l-3.5 14.7M175 111.5h-10l-6.2 11.7M344 125.5h-10l-9.1 14.4M225.8 212.6h-10l-8.2 13.9M343 204.3h-10l-8.2 13.9M345.8 287.9h-10l-11.5 20M576 318.7l16.4 23.6h10M257.8 331.7h-10l-11.9 17.9M647.9 358.4l-27.1 18.4h-10"/>
<path d="M343.8 385.2h-10l-10.9 15.6M708.4 416.9h68.1v89.2h-68.1zM261.2 423.7h-10l-9.7 17.2M514.2 432.9h-10l-12.3 13.5M512.4 515.7h-10l-17.4 21.4M223.1 548.5l8.7 14.8h10"/>
<circle cx="253.4" cy="37.4" r="2.47"/>
<circle cx="174.3" cy="47.7" r="2.47"/>
<circle cx="349.6" cy="41" r="2.47"/>
<circle cx="273.9" cy="95.4" r="2.47"/>
<circle cx="177.4" cy="111.5" r="2.47"/>
<circle cx="346.5" cy="125.5" r="2.47"/>
<circle cx="228.3" cy="212.6" r="2.47"/>
<circle cx="345.4" cy="204.3" r="2.47"/>
<circle cx="348.3" cy="287.9" r="2.47"/>
<circle cx="260.2" cy="331.7" r="2.47"/>
<circle cx="604.9" cy="342.3" r="2.47"/>
<circle cx="608.3" cy="376.8" r="2.47"/>
<circle cx="346.3" cy="385.2" r="2.47"/>
<circle cx="263.7" cy="423.7" r="2.47"/>
<circle cx="516.6" cy="432.9" r="2.47"/>
<circle cx="514.9" cy="515.7" r="2.47"/>
<circle cx="244.3" cy="563.3" r="2.47"/>
</g>
<g fill="#000">
<path d="M154.4 59.8l.6 .4-1.3 1.5zM237.1 59.7l.8 .1-.7 1.9zM324.6 59.8l.6 .4-1.4 1.5zM257.5 110l.7 .2-.8 1.8zM158.5 123l.6 .4-1.2 1.6zM324.5 139.7l.7 .4-1.4 1.5zM324.5 218l.6 .4-1.3 1.5zM207.3 226.3l.6 .4-1.3 1.5zM324 307.7l.6 .3-1.3 1.6zM574.8 317l1.5 1.5-.7 .4zM235.5 349.4l.7 .4-1.4 1.5zM647.7 358.1l1.8-.8-1.4 1.4z"/>
<path d="M322.6 400.6l.6 .4-1.5 1.4zM241.2 440.7l.6 .4-1.3 1.6zM491.7 446.1l.5 .5-1.6 1.2zM484.7 536.9l.5 .5-1.5 1.3zM222.1 546.7l1.3 1.6-.6 .3z"/>
</g>
<text font-size="6.5" x="675.4" y="541.2">A1</text>
<text font-size="5.6" x="735.4" y="566">Wasabi 900E</text>
<text font-size="4.3" x="673.4" y="550.6">Scale 1:1</text>
<g font-size="4.2">
<text x="710.4" y="421">Item No</text>
<text x="728" y="421">Part Numbe</text>
<text x="754.8" y="421">Description</text>
<text x="715.6" y="426.2">1</text>
<text x="715.6" y="431.4">2</text>
<text x="736.2" y="426.2">B1</text>
<text x="736.2" y="431.4">B2</text>
<text x="754.8" y="426.2">6mm ply</text>
<text x="754.8" y="431.4">6mm ply</text>
<text x="715.6" y="436.6">3</text>
<text x="736.2" y="436.6">B3</text>
<text x="754.8" y="436.6">6mm ply</text>
<text x="715.6" y="441.8">4</text>
<text x="736.2" y="441.8">B4</text>
<text x="754.8" y="441.8">6mm ply</text>
<text x="715.6" y="447">5</text>
<text x="736.2" y="447">B5</text>
<text x="754.8" y="447">6mm ply</text>
<text x="715.6" y="452.1">6</text>
<text x="736.2" y="452.1">B6</text>
<text x="754.8" y="452.1">6mm ply</text>
<text x="715.6" y="457.3">7</text>
<text x="736.2" y="457.3">B7</text>
<text x="754.8" y="457.3">6mm ply</text>
<text x="715.6" y="462.5">8</text>
<text x="715.6" y="467.7">9</text>
<text x="736.2" y="462.5">B8</text>
<text x="736.2" y="467.7">B9</text>
<text x="754.8" y="462.5">6mm ply</text>
<text x="754.8" y="467.7">6mm ply</text>
<text x="714.6" y="472.9">10</text>
<text x="735.2" y="472.9">B10</text>
<text x="754.8" y="472.9">6mm ply</text>
<text x="714.6" y="478.1">11</text>
<text x="735.2" y="478.1">B11</text>
<text x="754.8" y="478.1">6mm ply</text>
<text x="714.6" y="483.3">12</text>
<text x="736.2" y="483.3">E1</text>
<text x="754.8" y="483.3">2mm epoxy</text>
<text x="714.6" y="488.5">13</text>
<text x="736.2" y="488.5">C1</text>
<text x="754.8" y="488.5">4mm ply</text>
<text x="714.6" y="493.7">14</text>
<text x="736.2" y="493.7">C2</text>
<text x="754.8" y="493.7">2mm ply</text>
<text x="714.6" y="498.8">15</text>
<text x="736.2" y="498.8">C3</text>
<text x="754.8" y="498.8">4mm ply</text>
<text x="714.6" y="504">16</text>
<text x="714.6" y="506.1">17</text>
<text x="736.2" y="504">C4</text>
<text x="736.2" y="506.1">C5</text>
<text x="754.8" y="504">2mm ply</text>
<text x="754.8" y="506.1">2mm ply</text>
<text x="796" y="550.6">4-12-07</text>
<text x="807.4" y="561.9">2</text>
<text x="801.8" y="570.8">1</text>
</g>
<text font-size="4.1" x="734.2" y="552.9">Bas Ladru</text>
<text font-size="3.5" x="654.5" y="539.9">E</text>
<g font-size="3">
<text x="195" y="18.1">4</text>
<text x="294.1" y="18.2">6</text>
<text x="343.8" y="18.3">7</text>
<text x="394.1" y="18.4">8</text>
<text x="443.4" y="18.5">9</text>
<text x="727" y="558">Title</text>
<text x="43.8" y="578.3">1</text>
<text x="94" y="578.5">2</text>
<text x="243.9" y="578.2">5</text>
<text x="293.5" y="578.1">6</text>
<text x="344.2" y="578.4">7</text>
<text x="743" y="578.2">15</text>
</g>
<g font-size="2.9">
<text x="44.9" y="18.2">1</text>
<text x="94.9" y="18.2">2</text>
<text x="144.5" y="18.1">3</text>
<text x="244.1" y="18.2">5</text>
<text x="492.6" y="18.8">10</text>
<text x="544" y="18.7">11</text>
<text x="593.4" y="18.5">12</text>
<text x="642.7" y="18.4">13</text>
<text x="742.1" y="18.6">15</text>
<text x="793.4" y="18.5">16</text>
<text x="15.7" y="56.1">A</text>
<text x="821.6" y="56">A</text>
<text x="15.8" y="125.1">B</text>
<text x="821.6" y="125.1">B</text>
<text x="16.4" y="193.9">C</text>
<text x="821.6" y="194.3">C</text>
<text x="16" y="263.3">D</text>
<text x="821.6" y="263.6">D</text>
<text x="16.2" y="332.6">E</text>
<text x="821.9" y="332.9">E</text>
<text x="16.2" y="401.6">F</text>
<text x="821.9" y="401.7">F</text>
<text x="15.8" y="471.3">G</text>
<text x="821.4" y="471.8">G</text>
<text x="15.5" y="540.5">H</text>
<text x="821.4" y="540.6">H</text>
<text x="732.1" y="548.2">Drawn</text>
<text x="781.3" y="548.1">Dat.</text>
<text x="143.5" y="578">3</text>
<text x="194" y="578.2">4</text>
<text x="395.3" y="578.5">8</text>
<text x="444" y="578">9</text>
<text x="493.5" y="578.3">10</text>
<text x="542.4" y="578.2">11</text>
<text x="643" y="578.2">13</text>
<text x="693.1" y="577.9">14</text>
</g>
<g font-size="2.8">
<text x="692.7" y="18.7">14</text>
<text x="252.7" y="38.1">1</text>
<text x="348.9" y="41.8">6</text>
<text x="173.7" y="48.5">2</text>
<text x="272.6" y="96.2">12</text>
<text x="176.8" y="112.3">3</text>
<text x="246.7" y="117.6" transform="rotate(52 246.7 117.6)">Ø 3</text>
<text x="272.1" y="120.8" transform="rotate(53 272.1 120.8)">Ø 3</text>
<text x="345.8" y="126.3">7</text>
<text x="344.8" y="205.1">8</text>
<text x="227.6" y="213.4">4</text>
<text x="347.6" y="288.7">9</text>
<text x="259.6" y="332.5">5</text>
<text x="603.6" y="343.1">15</text>
<text x="607" y="377.6">13</text>
<text x="345" y="386">10</text>
<text x="262.4" y="424.5">14</text>
<text x="515.3" y="433.7">16</text>
<text x="513.6" y="516.5">17</text>
<text x="796.4" y="557.4">Rev.</text>
<text x="243" y="564.1">11</text>
<text x="780.8" y="567.2">Sheet</text>
<text x="593" y="578.7">12</text>
<text x="793.2" y="578.1">16</text>
</g>
</svg>
